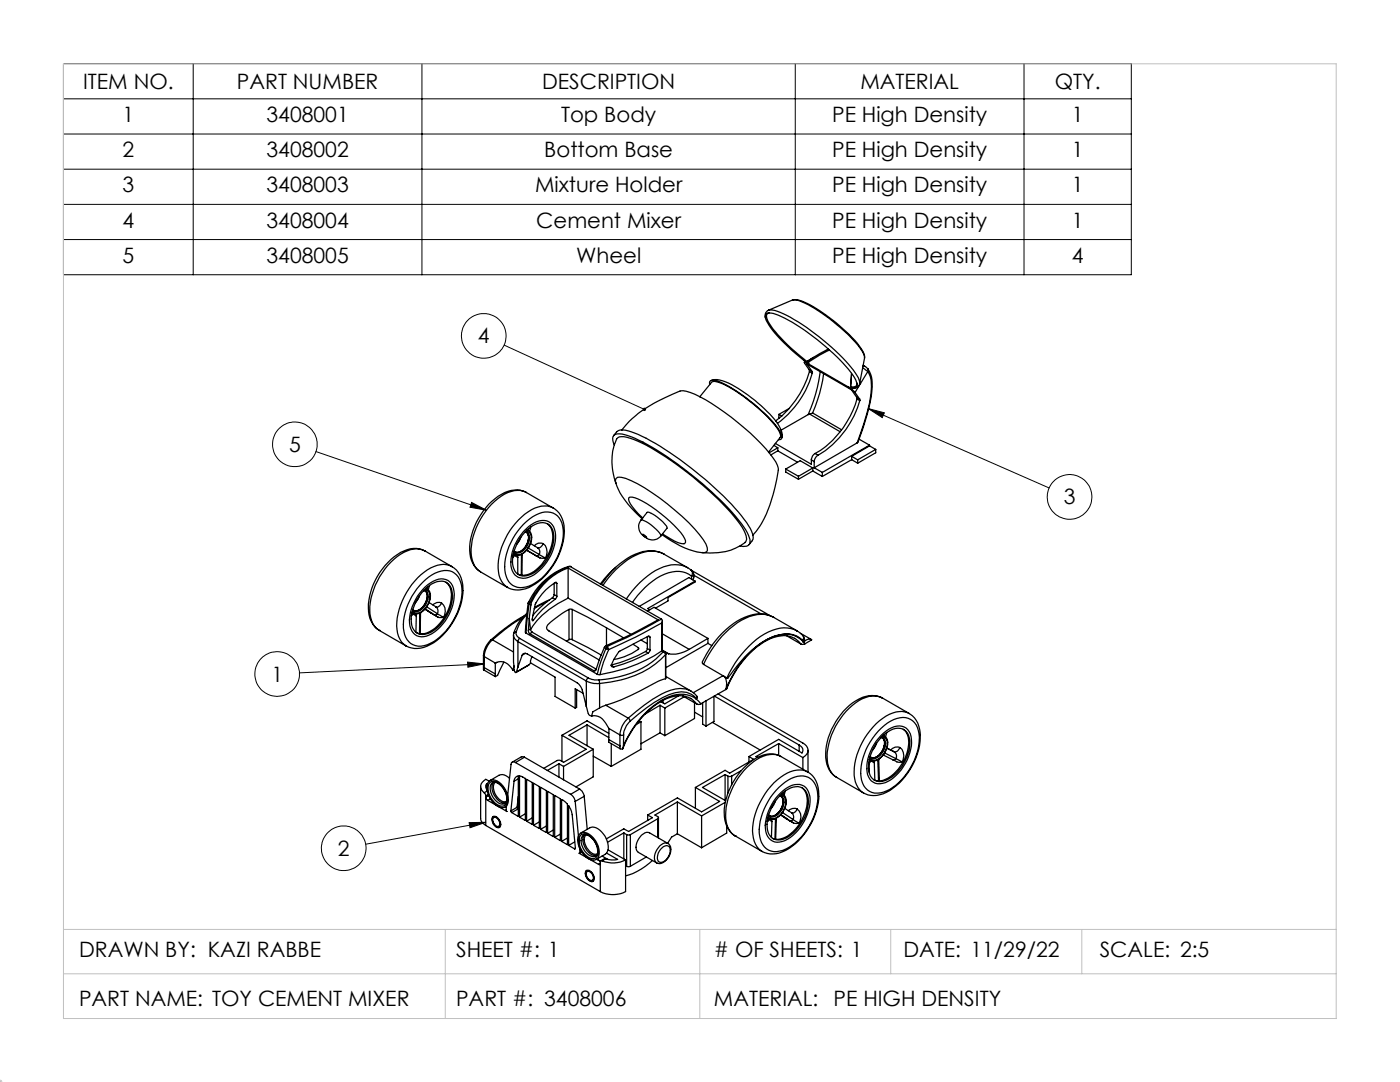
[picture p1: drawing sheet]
<svg xmlns="http://www.w3.org/2000/svg" width="279mm" height="216mm" viewBox="0 0 279 216" stroke-linecap="round" stroke-linejoin="round" font-family="sans-serif">
<g fill="none" stroke="#000" stroke-width=".25">
<path d="M158.2 59.9a4.9 4.9 0 0 1 3.4 .9 33.9 33.9 0 0 1 10.2 8.6l.7 1.3v.7M158.2 59.9a6.2 6.2 0 0 1 3.7 1.3 34.1 34.1 0 0 1 10.3 9.1l.3 1.1M158.2 59.9l-4.8 2M135.7 78a30.1 30.1 0 0 0-10.1 6.1l-1.5 1.7M135.7 78.1a2.56 2.56 0 0 1 2.1 .2 44.9 44.9 0 0 1 13.1 9.2l2.7 3a5.6 5.6 0 0 1 1.7 3.3 26.7 26.7 0 0 1-4.4 12.2l-.7 .8M139.7 79.2l2.4-3a5 5 0 0 1 3.5 1.1 32.2 32.2 0 0 1 9.9 8.8l.3 .7-.1 .5-2.3 2.9M141.6 76.7a.6 .6 0 0 1 .1-.7 .6 .6 0 0 1 .7-.1 18.5 18.5 0 0 1 7.4 4.2 21.1 21.1 0 0 1 6.3 6.8 .6 .6 0 0 1-.1 .7 .6 .6 0 0 1-.6 .1M142 75.9a5 5 0 0 1 4 .9 29.9 29.9 0 0 1 9.4 8.1l.6 1.4 .1 1M153.3 62.5a.77 .77 0 0 0-.2 1.2 25 25 0 0 0 7.1 7.8l.8 .6M153.4 61.9h.1M153.4 61.9l-.2 .1a1.18 1.18 0 0 0-.4 1.4M153.4 61.9h.1a8.7 8.7 0 0 1 5 1.9 41.9 41.9 0 0 1 12.5 11.1l.4 .9 .2 .8"/>
<path d="M153.5 62.4l-.2 .1M160.6 72.1l-.1 .2M160.8 72.2h-.1a42.7 42.7 0 0 1-7.2-7.3l-.6-.9a.88 .88 0 0 1-.2-1 .88 .88 0 0 1 .8-.6 15.8 15.8 0 0 1 6.2 2.9 40.5 40.5 0 0 1 10.8 10.1l.4 .8a.79 .79 0 0 1 0 1 .79 .79 0 0 1-.9 .2M160.8 72.2v.1M160.8 72.3h.1M160.9 72.3l.2 .2M161 72.1l-.2 .1M161.1 72.5h.1M161.1 72.5l.2 .1M161.1 72.5l8.3 4.8M161.3 72.6l-.2-.1a.41 .41 0 0 0-.6-.1l1 1.4M161.4 72.2l.1 .6"/>
<path d="M161.4 72.2l-.5 .1M161.5 73.8v.4M161.5 73.8l.6 .4M161.5 74.2a19 19 0 0 1-6.7 9.8M161.5 74.2l.6 .3M162.1 74.5a18.8 18.8 0 0 1-6.9 10M162.1 74.2v.3M162.1 74.2l-1.1-1.6 8.9 5.2 1.1 1.5M162.3 71.3l-1.5 1M162.3 71.3l-1.3 .8M163.7 74.2l-.9 4.4-1.5 4.1M164.4 74.6l-.8 3.9-1.4 3.9"/>
<path d="M165.3 69.7l-3 1.6M165.6 69.8l-2.1 1.1-2.1 1.3M169.3 77.3l.6 .3 .7 .7M169.3 77.3h.1M169.4 77.3h.1M169.4 77.3l.4 .1M169.7 77.4h.1M169.8 77.2v.2M169.8 77.4h.2M169.9 74.8l-.2 2.6M169.9 74.5v.3M169.9 74.8l-.1 2.4"/>
<path d="M170.6 78.3l1 1.3M171 76.4a.68 .68 0 0 1-.9 .8h-.3M171 79.3v.3M171 79.3l.6 .3M171 79.6a18.2 18.2 0 0 1-8.3 10.9M171 79.6l.6 .3M171.6 76.5a1.16 1.16 0 0 1-1.6 .9M171.6 76.6h.1M171.6 79.6v.3M171.6 79.9a18.7 18.7 0 0 1-8.3 10.9M172.2 73.4l1 .8M172.3 72.9l.2 .2"/>
<path d="M172.5 73.1l.7 .5M172.5 73.1h-.3M172.5 71.4l-.9 5.2M173.2 74.2a4.4 4.4 0 0 1 .7 3 39.6 39.6 0 0 1-2.8 11.2M173.2 74.2l-2.6 4.1M173.2 73.7a5.6 5.6 0 0 1 .8 4.4 40.2 40.2 0 0 1-2.9 10.3M173.2 73.6v.6M105.1 98.3a5.3 5.3 0 0 0-5.7 .7 13.4 13.4 0 0 0-5.6 11.6 4.7 4.7 0 0 0 2.1 3.5M105.1 98.3a4.7 4.7 0 0 0-5.1 .7 14 14 0 0 0-5.9 12 4 4 0 0 0 1.8 3.1M105.1 98.3l5.3 3.1M122.4 86.9a2.07 2.07 0 0 1 2.9-.9 41.8 41.8 0 0 1 12.4 7.2 50.8 50.8 0 0 1 12.1 12.3l.4 1a1.53 1.53 0 0 1-.1 1.4l-.6 .8M122.6 88.8l-.2-.5a1.15 1.15 0 0 1 0-1.3 1.15 1.15 0 0 1 1.3-.4 19.3 19.3 0 0 1 7.4 3.2 69 69 0 0 1 16.8 14.6 5.9 5.9 0 0 1 1.7 4 1.39 1.39 0 0 1-1.9 .5"/>
<path d="M122.9 96.4a11.8 11.8 0 0 1 .2-8.9 2.31 2.31 0 0 1 2.6-.1 45.6 45.6 0 0 1 12.7 7.8 46.4 46.4 0 0 1 10.1 10.7 2.64 2.64 0 0 1 .3 2.2l-.1 .1M122.9 96.4a17.6 17.6 0 0 0 5.2 7.1M122.9 96.4l-.1-.4a.83 .83 0 0 1 1.2-.8 30 30 0 0 1 10.7 6.6 26.9 26.9 0 0 1 6.2 6.8l.3 1.2a.78 .78 0 0 1-1 .4M154.4 88.9l.8 .5M154.7 88.5l7.2 4.1v-.8M155.2 89.4v.6M155.2 90l3.9 2.2M155.2 89.4l-1.7 .9M155.2 90l-1.4 .8M155.4 82.7l.1 .7M155.4 82.7l.6 .3M156.8 93.6l2.5 1.4"/>
<path d="M156.8 93.6v.6l2.5 1.4M157.5 81.5l-2.1 1.2M159.3 95v.6M161.3 82.7l-5.4 3.1M161.6 82.6l-.3 .1M161.6 82.6l6.1 3.5M161.9 91.8l.6 .3M162.2 82.4l-.6 .2M162.2 82.4l5.8 3.4M162.2 93.4l-2.5-1.5-2.9 1.7M162.2 93.4v.6M162.2 94l1.9 1.1"/>
<path d="M162.2 93.4l-2.9 1.6M162.2 94l-2.9 1.6M162.5 92.1v1.2M162.5 93.3l1.6 1M162.7 90.5a1.51 1.51 0 0 0-.8 1.3M162.7 90.5l.6 .3M163.3 90.8a1.66 1.66 0 0 0-.8 1.3M164.1 94.3v.8M170 91.1v.6M170 91.7l-5.9 3.4M170 91.1l1.2 .7M170 91.7l1.2 .7"/>
<path d="M171.1 88.4l-8.6 4.9M171.2 91.8v.6M171.4 87.6l2.1 1.2M173.5 88.8l-9.4 5.5M173.5 88.8v.2M173.5 89l-3.5 2.1M173.5 89l1.3 .7M174.8 89.7l-3.6 2.1M174.8 89.7v.6l-3.6 2.1M83.7 118.9l-.8 1.4M84.3 116.2a5.8 5.8 0 0 1 6-2.1 4.2 4.2 0 0 1 1.9 4.1 12.5 12.5 0 0 1-6.9 10.5 3.3 3.3 0 0 1-4.7-2.7 12 12 0 0 1 3.7-9.8zM84.6 117.9l.4 .1a1.54 1.54 0 0 1 .3 1.9 2.78 2.78 0 0 1-2.3 2.1l-.3-.1"/>
<path d="M84.6 117.8a4.5 4.5 0 0 1 4.1-1.8 2.89 2.89 0 0 1 1.6 3.3 9 9 0 0 1-4.9 7.1 2.32 2.32 0 0 1-3.3-2.3 8.9 8.9 0 0 1 2.5-6.3zM84.7 117.7a1.23 1.23 0 0 1 1.1 1.8 3.5 3.5 0 0 1-2.5 2.8 .85 .85 0 0 1-1-.6M84.8 117.2a4.5 4.5 0 0 1 4.2-1.6 3.1 3.1 0 0 1 1.6 3.6 9.3 9.3 0 0 1-5.5 7.7 2.53 2.53 0 0 1-3.4-2.5 9.7 9.7 0 0 1 3.1-7.2zM84.8 117.9l.4 .6M84.8 110a5 5 0 0 0-5.5 .6 13.3 13.3 0 0 0-5.7 11.5 4.6 4.6 0 0 0 2.1 3.7M84.8 110a4.2 4.2 0 0 0-4.2 .2 13.9 13.9 0 0 0-6.8 12.3 4.2 4.2 0 0 0 1.9 3.3M84.8 110l5.4 3.1M84.9 117.9l.3 .5M85 117.4l.2 .1M85.1 117.4l.1 .1M85.2 119.6l-.4 .8M85.2 119.6l-.4 .9"/>
<path d="M85.2 118.4h.1M85.2 119.6h.1M85.2 118.4v1.2M85.2 117.5h.1M85.3 117.6a2.34 2.34 0 0 1 .1 3.1 2.79 2.79 0 0 1-2.6 1.8l-.3-.2M85.3 117.1l-.1 .4M85.7 116.8l-.3 .9M89 116.2a3.6 3.6 0 0 1 1 3.7 8.9 8.9 0 0 1-4.8 6.4 2.8 2.8 0 0 1-2.1 0M90.2 113.1a5 5 0 0 0-5.5 1.1 14.5 14.5 0 0 0-5.5 10.7 4.5 4.5 0 0 0 1.8 4M90.2 113.1h.1M90.2 113.1a5.4 5.4 0 0 1 2.2 5.2 13.5 13.5 0 0 1-7.2 10.6 4.5 4.5 0 0 1-4.2 0M95.9 114.1l5.4 3.1"/>
<path d="M102.3 111.1l.5-.4-.4 .5M102.4 111.2l-.1 .1M102.4 110.5l.3 .2M102.6 110.6l-.2 .6M102.7 109.9l.3 .3M102.7 110.8l.6 .4M102.9 110.2l.1 .1M103.2 110.8l.1 .4M103.3 111.2v3.3M103.5 103.8a7.6 7.6 0 0 1 5.7-2.8 4.3 4.3 0 0 1 3.4 4.6 13.3 13.3 0 0 1-7 11.6 4.2 4.2 0 0 1-5.2-.8 7.1 7.1 0 0 1-.6-6.3 14.9 14.9 0 0 1 3.7-6.3zM103.9 107.2l-.8 1.4M104.1 110.6v.2"/>
<path d="M104.1 110.8l.1-.2v4.2M104.1 110.8l-.1 4M104.4 106.1a5.2 5.2 0 0 1 4.7-2.2 3.1 3.1 0 0 1 1.8 3.5 9.5 9.5 0 0 1-5.5 7.8 2.55 2.55 0 0 1-3.4-2.4 9.6 9.6 0 0 1 2.4-6.7zM104.5 104.6a6.9 6.9 0 0 1 4.9-2.4 3.3 3.3 0 0 1 3 3.5 12.4 12.4 0 0 1-6.8 11.2 3.3 3.3 0 0 1-4.7-2.5 12 12 0 0 1 3.6-9.8zM104.8 106.2a1.03 1.03 0 0 1 .9 1.5 3 3 0 0 1-2.4 2.6h-.3M104.9 106a1.19 1.19 0 0 1 1.1 1.8 3.3 3.3 0 0 1-2.7 2.9l-.5-.3-.2-.3M105.1 108.8a1.99 1.99 0 0 1-2.3 1.3M105.1 108.8h.1M105.1 108.7v.1M105.1 109.8l2.6 1.5M105.1 109.8l1.9 1.1M105.2 105.7l.3 .1"/>
<path d="M105.3 105.7a3.5 3.5 0 0 1 4.3-1 4.4 4.4 0 0 1 .5 4.9 8.2 8.2 0 0 1-4.9 5.3 2.31 2.31 0 0 1-2.9-2.3 9 9 0 0 1 3-6.9zM105.3 105.7l.2 .1M105.4 107.8l-.3 .9M105.4 106.8v1M105.4 107.8l-.3 1M105.4 107.8h.1M105.4 106.7v1.1M105.4 106.7l-.3-.5 .3 .6M105.4 106.7v.1M105.4 109.4l-.1 .1M105.4 109.4l2.2 1.2M105.5 105.8a2.38 2.38 0 0 1 .1 3.2 2.67 2.67 0 0 1-2.8 1.7l-.3-.1"/>
<path d="M105.5 105.5l-.1 .3M105.5 109.2l-.1 .2M105.9 108.4l1.4 .9M105.9 105.1l-.2 .9M107 110.9l.7 .4M107.3 109.3a.98 .98 0 0 1 .3 1.3M107.6 110.6l-.3 .3h-.3M107.6 110.6l1.2 .7M107.7 111.3h1.1M108.4 108.5a2.17 2.17 0 0 1 .4 2.8M108.4 108.5a1.02 1.02 0 0 1-1.1 .8M108.4 108.5a1.43 1.43 0 0 0-1.8 .4"/>
<path d="M109.2 104.5a3.5 3.5 0 0 1 1 3.6 9.1 9.1 0 0 1-4.7 6.5 2.75 2.75 0 0 1-2.1 0M109.7 119.7l-3 1.5M110.2 119.3a17 17 0 0 0-3.9 3.5M110.2 119.3l.6 .3M110.6 118.6l-.4 .7M110.6 118.6l.5 .4M110.6 116.4v2.2M110.8 116.2h.3v.2M110.8 116.2a11.1 11.1 0 0 0-4 4.4l-.6 2.9 .1 .4 .1-.1M110.8 119.6a15.5 15.5 0 0 0-4.4 4.2M110.8 116.2l.3 .2M111.1 119l-.3 .6"/>
<path d="M111.1 116.4v2.6M113.4 113.3a13 13 0 0 0-7.4 6.9M113.4 113.3l17.9 10.4-5.3 2.8-5 2.3M113.4 119.3a15.9 15.9 0 0 0-7.5 6.3M113.4 119.3l12.5 7.3M113.4 113.3v6M113.8 113a12.7 12.7 0 0 0-8.3 7.2M113.8 113a13.3 13.3 0 0 0-8 7.1M113.8 113h.1M113.8 113l18.2 10.5M122.9 113.2l-1.6 1.5-1.5 1.8M127.9 103.8a2.4 2.4 0 0 0 1.3 3.7 2.08 2.08 0 0 0 2.7-.5"/>
<path d="M127.9 103.8l1.3-1.6a4.4 4.4 0 0 1 2.7 1.6l1.1 1.2 .1 .3-1.2 1.7M127.9 103.8a5.1 5.1 0 0 1 3.1 1.9l.7 .8 .2 .5M128.2 106.6l.5 .3 .3 .3-.6-.3zM128.3 103.4l-1.5-1.6a3.7 3.7 0 0 1-1.3-2.5 1.97 1.97 0 0 1 1.9 .3 27.9 27.9 0 0 1 8.9 7.3 1.23 1.23 0 0 1 .4 1.5 1.24 1.24 0 0 1-1.4-.1l-3.1-1.8M132.1 106.7a15.8 15.8 0 0 0 9.6 3.6 10.6 10.6 0 0 0 7-2M132.6 110.6a6.7 6.7 0 0 0-6.6 .3 17.4 17.4 0 0 0-6 5.7M137.2 113.3l.7 .5M137.2 113.3a6.4 6.4 0 0 0-6.4 .5 18.6 18.6 0 0 0-5.8 5.7M137.2 113.3l-4.7-2.7a6.2 6.2 0 0 0-6.4 .6 18.1 18.1 0 0 0-5.8 5.6M137.9 113.8l.4 .3 .2 .7M137.9 113.8a.9 .9 0 0 1 .1 1.2M137.9 113.8l15.7 9"/>
<path d="M138 115a5.1 5.1 0 0 0-5.4-.4 15.2 15.2 0 0 0-6.4 5.6M138 115v.6M138.4 114.8l13.5 7.7M138.5 114.8l-.1 .6-.2 .3M138.5 114.8l-.5 .2M138.7 116v.1l-5.4 3.1v.7l-2.5 1.5M138.7 116l-1.2-.7-9.9 5.7M138.7 116l-9.4 5.4 .4 .3M75.7 125.8h.1M75.7 125.8l5.3 3.1M82.1 122.8v.1M82.1 122.9h.1"/>
<path d="M82.2 122.2l.3 .2M82.3 122.2l.1 .1M82.3 122.3l-.2 .4M82.4 121.6l.3 .3M82.4 122.5l.7 .4M82.5 122.4l-.4 .5M82.5 122.4l-.4 .3M82.7 121.9h.1M82.9 122.5l.2 .4M83.1 122.9l-.1 3.3M83.8 122.5l.1-.2v4.2M83.8 122.5l-.1 3.9"/>
<path d="M83.8 122.3v.2M84.8 120.5a2.03 2.03 0 0 1-2.3 1.3M84.8 120.5a1.91 1.91 0 0 1-2.3 1.3M84.8 120.5h.1M84.8 121.5l1.1 .8M84.8 120.4v.1M84.8 121.5l1.9 1.2M85.2 121.1l-.2 .2M85.2 121.1l2.1 1.3M85.3 121l-.1 .1M85.6 120.2l1.4 .9M85.9 122.3l.2 .1"/>
<path d="M85.9 122.3l.3 .1M85.9 122.3h.1M86 122.2l.2 .2M86.2 122.4l1.2 .7M86.7 122.7l.7 .4M87 121.1a1.02 1.02 0 0 1 .3 1.3M87.3 122.4l-.4 .3h-.2M87.3 122.4l1.2 .8M87.4 123.1l1.1 .1M88.1 120.3a2.09 2.09 0 0 1 .4 2.9M88.1 120.3a1.54 1.54 0 0 0-1.7 .4M88.1 120.3a1.08 1.08 0 0 1-1.1 .8"/>
<path d="M96.5 130.8v2.8l.1 .1M96.5 130.8l.2 .2M96.6 133.7l2.2 1.3M96.6 133.2v.5M96.6 133.2l2.2 1.3M96.7 131l2.2 1.3M96.7 131l-.1 2.2M98 127.6a4.5 4.5 0 0 0-1.5 3.2M98 127.6l.3 .1M98.3 127.7a4.9 4.9 0 0 0-1.6 3.3M98.3 127.7l4.2 2.4M98.8 132.3h.1"/>
<path d="M98.8 132.3v2.7M98.9 132.3a2.32 2.32 0 0 1 3.2 1l.3 .5M99.2 132.2l-.4 .1M100.6 132.1l-1.3 2.7-.5 .2M102.5 126.8l.1 6.1M102.5 126.8l.1 .5 .8 .7M102.5 126.4v.4M102.6 133.6l.2 .6 .2-.1M102.6 132.9l-.2 .9M102.6 132.9v.7M102.6 133.6l-.2 .2M103 126.1a1.24 1.24 0 0 0 .7 1.3"/>
<path d="M103 126.1l-.3 .1-.2 .2M103.4 133.1l-.4 1M103.4 128l13.6 7.9M103.4 128v5.1M103.7 127.4l-.3 .6M103.7 127.4l13.7 7.9M104.2 130.7a.67 .67 0 0 1 1-.2l10.3 6 .6 1 .9 3.5M104.2 130.7l-.8 2.4M104.3 123.2a34.4 34.4 0 0 0-6 4.5M104.6 122.9l-2.6 1.6-4 3.1M104.9 130.4l-.7 .3M105 126.3l14.2 8.2"/>
<path d="M105.1 122.7a7.2 7.2 0 0 0-2.1 3.4M105.2 122.4l-.4 .3a8.2 8.2 0 0 0-2.3 3.7M105.4 120.4l-.5 5-.1 .8 .2 .1M105.4 120.4l.2 .1M105.4 125.8l.1 .3 .2 .3M105.6 120.5l-.6 5.8M105.6 120.5h.1M105.6 120.5l.3 .2M105.6 132.6l-2.6 1.6M105.6 123.4l-.2 2.4M105.6 123.4l.3 2.1M105.6 132.6l-2.6 1.5"/>
<path d="M105.7 126.4l12.8 7.4M105.8 120.1l-.3 .1-.1 .2M105.8 120.1l-.2 .4M105.8 120.1l.2 .1M105.9 125.5l.3 .7M105.9 125.5l-.5 .3M105.9 132.3l-.3 .3M105.9 120.7l-.3 2.7M106 120.2l-.1 .5M106.2 131l-.3 1.3 4.9 2.8v3.9l4 2.3M106.2 126.2l-.5 .2M106.2 126.2l12.8 7.3"/>
<path d="M106.2 123.6l.2 .2M109.3 120l-2.7 1.5M113.6 121.6h.6M113.6 121.6l-2.2 1.3a7.9 7.9 0 0 0-2.3 2.1v.6l.4 .3 10.1 5.8M113.6 127.6h.6M113.6 127.6l-.6 .3M113.6 121.6v6M114.2 121.6l6.8 3.7M114.2 127.6l5.8 3.1M114.2 121.6v6M115.1 137.6v3.5l-.3 .2M116.3 138.3l-1.5-.9v3.9"/>
<path d="M117 135.9a4.7 4.7 0 0 0 2.7 .5M117 135.9v5.1M117.4 135.3a4.2 4.2 0 0 0 2.2 .4M117.4 135.3l-.4 .6M119 133.6l-.1 .2h-.4M119 133.6l-.5 .2M119.2 134.5l.5 .1M119.6 135.7l.1 .7M119.7 136.4v4.9M120.6 129.2l-1.6 4.4M120.6 129.2l.4 .2M121 129.4a23.8 23.8 0 0 0-1.8 5.1"/>
<path d="M121 129.4h.1M121 129.4l.5 .2M121 128.8l-.4 .4M121 128.8l.2 .2M121 125.3l3.4 2M121 125.3v3.5M121.2 129l.3 .6M121.2 129l-.2 .4M121.5 129.6a21.3 21.3 0 0 0-1.8 5M122 132.8l.5 .3M126.3 128.6l1.1 .6M127.4 129.2v.3a11.2 11.2 0 0 1-4.9 2.1"/>
<path d="M127.4 129.2v.4M127.9 127.7l1.3 .7M128.8 130a29.6 29.6 0 0 1-6.8 2.7M128.8 130l.6 .3M129.2 129.4l-.4 .6M129.2 129.4l.5 .3M129.2 127v2.4M129.2 122l1.3-.8 10.8 6.2M129.4 127l.2-.1 .1 .3M129.4 127l-4.3 2.2a4 4 0 0 0-2.8 2.8l-.3 .9 .2 .2h.3M129.4 130.3a30.5 30.5 0 0 1-6.9 2.8M129.4 127l.3 .2"/>
<path d="M129.7 129.7l-.3 .6M129.7 127.2v2.5M132 123.5l-7 3.7-3.8 1.8M132 123.5l.2 .5-.2 .3M132 129.9a30.3 30.3 0 0 1-12.3 4.7M132 124.3l-5.2 2.8-5.3 2.5M132 124.3v5.6M132 129.9l.4 .2M132.2 129.8l-.2 .1M132.2 123.9v5.9M132.2 129.8l.4 .3M132.2 129.7l1.3 .8"/>
<path d="M132.2 126.5l5.3 3.1M132.3 139.7v.6M132.4 130.1a18.4 18.4 0 0 1-12.8 5.6M132.4 130.1l.4 .3v.2M132.4 130.1h.2M132.6 130.1l.3 .4M132.8 130.6a18.1 18.1 0 0 1-11 5.5l-2.1 .3M132.8 135.4a11.8 11.8 0 0 0-3.5 1.7l-1.6 .8a35 35 0 0 1-6.8 2.8M132.8 130.6v4.8M132.8 130.3l.7 .2M132.9 130.5l-.1 4.9M132.9 130.5l-.1 .1"/>
<path d="M132.9 135l5 2.9M135.5 138.8l-2.8 1.6-.9-.4M136.2 138.9l2.9 1.6M136.6 139l-3.9 2.3M137.5 129.6a6 6 0 0 1-4 .9M137.8 139.3l.1 .1M137.8 137.9l1.3 1-.1 .5M137.8 139.4a5.9 5.9 0 0 0-6.1 .7 20 20 0 0 0-7.5 9.3M137.9 137.9a6.5 6.5 0 0 0-6 .6 36.3 36.3 0 0 0-6.5 4.8M137.9 139.4l1.2 1.1M138.9 139.4a5.8 5.8 0 0 0-6.3 0 18.9 18.9 0 0 0-8.2 9.4M138.9 139.4l1 1.1h-.8"/>
<path d="M139 139.4a3.8 3.8 0 0 0-4.2-1.2 23.6 23.6 0 0 0-9 5.7M139 139.4h-.1M139.1 139v.3l-.1 .1M140.4 132.6l3.9 2.2M140.9 139.8v5.1M141.3 127.4l-3.8 2.2M141.3 127.4v1M141.3 128.4l-8.4 4.8M141.3 128.4l.8 .4M142.5 139v5l-1.6 .9M142.6 138.9l16.9 9.8M143.3 138.5l16.9 9.8a1.53 1.53 0 0 1 1.1 1.4 1.53 1.53 0 0 1-1.1 1.5"/>
<path d="M144.3 134.8l.8 .5M144.3 134.8l-5.9 3.4M144.3 134.8a2.36 2.36 0 0 1 .6 2.8M144.9 137.6l-5.1 2.8M144.9 137.6h.1M154.4 123.2a6.6 6.6 0 0 0-6.5 .3 18.1 18.1 0 0 0-7.7 8.8l.2 .3M154.4 123.2a6.4 6.4 0 0 0-6.4 .6 19.4 19.4 0 0 0-7.6 8.8M154.4 123.2l4.6 2.7M155.6 126.7a15.2 15.2 0 0 0-8.3 5.9l-2.1 2.8-.1-.1M155.6 126.7a14.7 14.7 0 0 0-8.6 6.8l-1.2 2-.9 2.1M155.6 126.7a4.6 4.6 0 0 1 4.6 1.1M155.6 126.7a4.6 4.6 0 0 1 4.7 1.3"/>
<path d="M157 126.9l2.8 1.6M159 125.9l1.2 .9M159 125.9a6 6 0 0 0-5.6 .2 19.4 19.4 0 0 0-8.3 9.2M159.7 126.4l2.2 1.2M159.8 128.5a4.4 4.4 0 0 0-5.3-1.3 16.5 16.5 0 0 0-8.5 8.2l-1.1 2.2M160.2 126.8l.3 .8M160.2 127.8l.1 .2M160.2 126.8l.2 .3-.2 .7M160.3 128v.1M160.3 128.1h.1M160.4 128.1l.2 .4M160.4 128.1a1.29 1.29 0 0 1 1.6-.4l-1.4 .8"/>
<path d="M160.5 127.7l-.1 .4M160.5 127.6l-.2 .4M160.5 127.7l-.2 .4M160.5 127.6v.1M160.6 128.5h-.8M176.1 139.3a5.4 5.4 0 0 0-5.9 .9 13.2 13.2 0 0 0-5.3 11.7 4.4 4.4 0 0 0 2.1 3.2M176.1 139.3a4.9 4.9 0 0 0-5.3 .9 14 14 0 0 0-5.7 11.4 4.2 4.2 0 0 0 1.9 3.5M176.1 139.3l5.4 3.1M95.9 157v6.3a1.6 1.6 0 0 0 1 1.4M96.6 158.2l.3 .6M96.9 158.8v5.9M97.1 156.4l-.2 .7 .3 .4"/>
<path d="M97.1 156.4l.1 .1M97.1 156.4v1.1M97.2 157.8l-.6 .4M97.4 158.5l-.5 .3M97.5 158.7l-.6 .4 .1 .4 .3 .2M97.6 155.9a1.67 1.67 0 0 1 2.4 .5 4.5 4.5 0 0 1 1.3 4 1.45 1.45 0 0 1-2.5 .1 4.1 4.1 0 0 1-1.4-4.3zM97.6 155.9l-.7-.4a1.49 1.49 0 0 0-1 1.2 1.49 1.49 0 0 0 .7 1.5M97.8 156.1a1.72 1.72 0 0 1 2.3 .7 3.4 3.4 0 0 1 .8 3.7 1.32 1.32 0 0 1-1.9-.1 3.7 3.7 0 0 1-1.4-4zM97.9 159.4l-.6 .3M98.3 156.2a2.03 2.03 0 0 0-.1 2.6 2.26 2.26 0 0 0 2.5 1.6v-.1M98.3 156.2a1.62 1.62 0 0 1 1.9 .9 3.3 3.3 0 0 1 .8 3l-.2 .2M98.5 156a2.91 2.91 0 0 0 .9 3.7 1.69 1.69 0 0 0 1.5 .5"/>
<path d="M98.8 156.1a2.49 2.49 0 0 0 .8 3.3 1.34 1.34 0 0 0 1.5 .5M101.7 155.3l-.3-.3a1.58 1.58 0 0 0-1.8-.3l-1.8 1.1M102.6 155.9a1.06 1.06 0 0 1 .8-1.1v8.1l-1.3-.8M102.6 155.9l-.6 5.9M102.9 152.2a.51 .51 0 0 0-.6-.2 .51 .51 0 0 0-.3 .5l-1 9.1 .2 .3-3.9-2.2M102.9 152.2l11 6.3M103.4 158.9l-.2 2.2M103.4 155.4l-.8 .5M103.7 154.8l1.1 .5v8.4l-1.1-.6zM104.7 151.1l-.7-.1-1.8 1.1M104.7 151.1l-1.8 1.1M104.7 151.1l11 6.3"/>
<path d="M105.1 155.5l1.1 .6v8.4l-1.1-.6zM106.5 156.3l1.1 .7v8.3l-1.1-.6zM107.9 157.1l1.1 .7v8.3l-1.1-.6zM109.3 157.9l1.1 .7v8.3l-1.1-.6zM110.7 158.7l1.1 .7v8.3l-1.1-.6zM111.5 152.4l1 .5M111.5 152.4l-2.3 1.3M111.5 152.4v2.6M112.1 159.5l1.1 .9v8.2l-1.1-.7zM112.1 146.7l4.9 2.8-4.5 2.6-.7-.4h-.5l-2.8 1.6M112.1 146.7v5.2M112.5 152.9v2.7"/>
<path d="M113.9 158.5a2.1 2.1 0 0 1 .9 1.4M114.8 159.9l.9 10.2M115.7 157.4a2.29 2.29 0 0 1 .9 1.5M115.7 157.4l-1.8 1.1M116.6 158.9l-1.8 1M116.6 158.9l.6 6.6M117 141l.5 1.6 .3 .2h.3M117.2 144.6l-3.6 2.1 4.8 2.8M117.2 144.6l4.3 2.6M117.2 144.6v4.2M118.4 149.5l-5.9 3.4M118.4 149.5v5.5l-3.5 2"/>
<path d="M118.4 150.9l3.6 2M119.7 141.3l-1.4 .7-.2 .9a2.49 2.49 0 0 1 2.8 1.4l.6 1M120.9 140.7l-1.2 .6M120.9 140.7l4.5 2.6M121.5 146.3l-4.3-2.5-5.1 2.9M121.5 145.3l2.2 1.3M121.5 145.3v2.3M121.5 147.6l2.2 1.2M121.5 147.6v.5l2.3 1.3M122 148.4v4.5M123.7 146.6l.4 .2 .4-.2M123.7 148.8l.1 .6"/>
<path d="M123.7 146.6v2.2M123.8 149.4h.4M124.4 148.8l-.2 .6M124.5 146.6l-.1 2.2M125.4 143.3l.4 .6M125.4 143.3a4.7 4.7 0 0 0-1.7 3.3M125.8 143.9a4.2 4.2 0 0 0-1.3 2.7M127.6 143.8l.3 .2M127.9 144l-.9 .6M127.9 144v5.5l-5.9 3.4M131.7 140.7l1 .6M131.7 140.7l-2.9 1.8"/>
<path d="M131.7 146.2l-3.8 2.2M131.7 146.2l1 .6M131.7 140.7v5.5M132.7 141.3v5.5M138.6 140.2v3.2l-5.9 3.4M138.6 142.1l1.6 1M138.8 157.1l4.8 2.8-3.6 2.1-4.8-2.8-5.9 3.4M138.8 157.1v4.2M140.2 140.2v4.3l.7 .4M142.2 144.1l9.5 5.5M144.7 154.6l.6 .3M144.7 154.6l-4.5 2.5 4.6 2.7"/>
<path d="M144.7 154.6v5.1M145.3 154.9l.3 .1 .4-.1M145.3 154.9v3.4M146 154.9v1.7M147.9 153.8l-1.9 1.1M149.5 151l.9 .5-4.8 2.8-.9-.6-5.9 3.4M149.5 151v1M154.7 159.9l-.8 1.4M155.4 158.6a4.8 4.8 0 0 1 4.6-1.9 3.2 3.2 0 0 1 1.6 3.5 9.3 9.3 0 0 1-5.5 7.7 2.52 2.52 0 0 1-3.3-2.6 9.6 9.6 0 0 1 2.6-6.7zM155.4 148.4l4.8 2.8M155.4 148.4l-4.5 2.6 .3 .1M155.4 148.4v2.3"/>
<path d="M155.4 157.1a6.1 6.1 0 0 1 5.4-2.2 3.6 3.6 0 0 1 2.4 3.6 12.4 12.4 0 0 1-7 11.2 3.2 3.2 0 0 1-4.6-2.8 12.1 12.1 0 0 1 3.8-9.8zM155.6 158.9a1.04 1.04 0 0 1 .8 1.6 3.1 3.1 0 0 1-2.4 2.5l-.3-.1-.2-.3M155.7 158.7a4.2 4.2 0 0 1 4-1.6 2.94 2.94 0 0 1 1.6 3.3 9 9 0 0 1-4.9 7 2.32 2.32 0 0 1-3.3-2.3 9 9 0 0 1 2.6-6.4zM155.7 158.7h.1a1.25 1.25 0 0 1 1 1.8 3.2 3.2 0 0 1-2.8 2.8l-.6-.6M155.8 158.9h.1M155.9 151a5.5 5.5 0 0 0-6.1 1 13.4 13.4 0 0 0-5.2 11 4.7 4.7 0 0 0 2.2 3.8M155.9 151a5.1 5.1 0 0 0-5.5 1 14.2 14.2 0 0 0-5.5 11.4 4.2 4.2 0 0 0 1.8 3.4M155.9 151l5.3 3.1M155.9 158.9l.3 .6M156 158.4l.3 .1M156.1 158.4h.1M156.1 158.4l.2 .1"/>
<path d="M156.2 159.5v1M156.2 159.5v1.1M156.2 159.5h.1M156.3 158.5a2.22 2.22 0 0 1 .3 2.8 3 3 0 0 1-2.8 2.2l-.3-.1M156.4 158.1l-.2 .4M156.7 157.8l-.2 .9M159.5 148.7a1.05 1.05 0 0 1 .6 1.5l-4.7-2.7-5.9 3.5M159.5 148.7v1.2M160 157.2a4.4 4.4 0 0 1 .6 5.1 8.2 8.2 0 0 1-4.4 5 2.49 2.49 0 0 1-2 0M160.2 151.2v2.3M161.2 154.1a5 5 0 0 1 2.2 4.8 13.5 13.5 0 0 1-7.2 11.1 4.5 4.5 0 0 1-4.1-.1M161.2 154.1a5 5 0 0 0-5.4 1 14.2 14.2 0 0 0-5.6 11.4 4.3 4.3 0 0 0 1.9 3.4"/>
<path d="M161.3 149.7v4.3M167 155.1l5.3 3.1M173.4 152.2h.1M173.4 152.4l.1 1.9M173.5 152.2l.4-.4-.4 .4M173.5 152.2h.1M173.5 152.2l-.1 .1M173.5 151.5l.2 .2M173.5 151.6l.2 .1M173.5 152.2l-.1 .4M173.7 151.7l-.2 .5M173.7 150.9l.3 .4"/>
<path d="M173.8 151.8l.7 .4M174 151.3h.1M174.3 151.8l.2 .4M174.5 152.2l.1 3.5M174.9 148.3l-.7 1.3M175.2 151.8l.2-.2 .1 4.2M175.2 151.8l.1 4M175.2 151.6v.2M175.3 145.9a7 7 0 0 1 5.4-2.7 3.4 3.4 0 0 1 2.7 3.2 12.5 12.5 0 0 1-6.5 11.4 3.3 3.3 0 0 1-5.1-2.8 12.4 12.4 0 0 1 3.5-9.1zM175.8 147.2l.4 .1M175.8 146.8a4.9 4.9 0 0 1 4.2-1.9 2.9 2.9 0 0 1 1.9 3.3 9.7 9.7 0 0 1-5.2 8 2.61 2.61 0 0 1-3.7-2.8 9.7 9.7 0 0 1 2.8-6.6zM175.9 147.1a1.14 1.14 0 0 1 1.2 1.6 3.3 3.3 0 0 1-2.8 3l-.5-.3-.2-.3"/>
<path d="M176.1 147.2l.4 .5M176.1 146.9a3.9 3.9 0 0 1 4-1.4 3.1 3.1 0 0 1 1.4 3.5 8.9 8.9 0 0 1-4.5 6.6 2.32 2.32 0 0 1-3.6-1.9 8.6 8.6 0 0 1 2.7-6.8zM176.1 149.7a2.13 2.13 0 0 1-2.3 1.5M176.1 149.7l-.5 .7a1.62 1.62 0 0 1-1.8 .7M176.1 149.7h.1M176.2 149.6l-.1 .1M176.2 147.3h.1M176.2 147.3l.3 .4M176.2 146.8a1.85 1.85 0 0 1 .7 2.7 2.9 2.9 0 0 1-3 2.3l-.2-.1M176.2 147.3a1.97 1.97 0 0 1 0 2.7 1.99 1.99 0 0 1-2.2 1.3M176.2 150.6l2 1h.3l.3-.2M176.3 146.7l.2 .2"/>
<path d="M176.4 146.6v.2M176.5 147.7v1.1M176.5 147.7h.1M176.5 148.8l-.3 .8M176.5 148.8l-.4 .9M176.5 148.8h.1M176.6 150.2l-.2 .2M176.6 150.2l2.2 1.2M176.6 150.1v.1M177 146.2l-.3 .8M177 149.3l1.5 .7zM178.2 151.6l1 .5 .9-.1"/>
<path d="M178.5 150a1.04 1.04 0 0 1 .3 1.4M178.8 151.4l1.3 .6M179.6 149.2a2.25 2.25 0 0 1 .5 2.8M179.6 149.2a1.01 1.01 0 0 1-1.1 .8M179.6 149.2a1.58 1.58 0 0 0-1.8 .4M180.3 145.5a3.7 3.7 0 0 1 .9 4 8.5 8.5 0 0 1-5 6.2 2.55 2.55 0 0 1-1.8-.1M181.5 142.4a5 5 0 0 1 2.2 4.8 13.4 13.4 0 0 1-7.5 11.2 4.6 4.6 0 0 1-3.9-.2M181.5 142.4a4.9 4.9 0 0 0-5.3 .9 13.8 13.8 0 0 0-5.6 12.1 3.9 3.9 0 0 0 1.7 2.8M96.9 164.7l22.9 13.2M98.3 163a.88 .88 0 0 1 1.3 .6l.3 .6a.67 .67 0 0 1-.3 1 .67 .67 0 0 1-.9-.5l-.5-.9zM98.5 162.9a1.47 1.47 0 0 0 1.2 2.2M98.5 163.2a1.11 1.11 0 0 1 1.2 1.5 .61 .61 0 0 1-.6 .2 .61 .61 0 0 1-.5-.5l-.2-.5z"/>
<path d="M98.5 163.1a1.1 1.1 0 0 1 1.1 .6 1.1 1.1 0 0 1 0 1.2M100.7 160.3h.1M100.9 161h.2M101 160.9l.1 .1M101.1 160.9l-.3 .1M102 161.8l.1 .3M103.2 161.1l.2 .3M103.2 161.1l-1.2 .7M103.4 161.4h.1M103.4 161.4l-1.3 .7M104.8 162.4l-1.1 .7M106.2 163.2l-1.1 .7"/>
<path d="M107.6 164l-1.1 .7M109 164.8l-1.1 .7M110.4 165.6l-1.1 .7M111.8 166.4l-1.1 .7M113.2 167.2l-1.1 .7M113.5 168.7v-7.9l.4 .6 .3 1.2 .6 6.6-.1 .2M113.5 168.7l1.2 .7M114.7 168l-1.2 .7M114.8 169.3l-.1 .1M115.7 170.1v.2h-.1l3.9 2.2M115.8 166.3a2.25 2.25 0 0 1 2.8 1.2 3.5 3.5 0 0 1 .6 3.8 1.95 1.95 0 0 1-2.7-.8 3.7 3.7 0 0 1-.9-4zM115.8 166.7a1.49 1.49 0 0 1 2.3 .4 3.6 3.6 0 0 1 1.1 3.8 1.17 1.17 0 0 1-1.8 .1 3.6 3.6 0 0 1-1.6-4.3z"/>
<path d="M115.9 166.2l1.8-1a2.3 2.3 0 0 1 2.7 1.2 3.5 3.5 0 0 1 .6 3.9l-2 1.2M116.1 169.9l-.4 .2M116.1 170l-.4 .3M116.3 166.8a1.04 1.04 0 0 1 1.6 .2 3.5 3.5 0 0 1 1.3 3.5l-.2 .2a1.63 1.63 0 0 1-2.2-.8 2.69 2.69 0 0 1-.5-3.1zM116.7 166.5a2.72 2.72 0 0 0 .7 3.5 1.76 1.76 0 0 0 1.7 .7M116.9 173.8a1.34 1.34 0 0 1 1.7 1.5 .57 .57 0 0 1-.3 .6 .57 .57 0 0 1-.7-.2l-.5-.5-.3-.6zM117 166.5a2.02 2.02 0 0 0 .1 2.7l.6 .7a1.47 1.47 0 0 0 1.5 .5M117.1 173.7a1.47 1.47 0 0 0 1.3 2.2M117.1 174a.97 .97 0 0 1 1.3 .9 .51 .51 0 0 1-.5 .8 1.29 1.29 0 0 1-.8-1.7zM117.2 173.9a1.1 1.1 0 0 1 1.1 .5 1.1 1.1 0 0 1-.1 1.2M119.1 171.4l.7 .5M119.1 171.4l.7 .4"/>
<path d="M119.5 172.5l.3-.2a.21 .21 0 0 1-.1 .2 .21 .21 0 0 1-.2 0zM120.2 170.8l1.1 .7M120.2 171.8l-.4 .1v6M120.6 171.3l-.7 .5M120.6 171.3h.3M120.9 171.3l-.7 .5M121 170.2l2.3 1.3a3.9 3.9 0 0 1-2.4-.2M121.4 169.6l3.4 2M124.5 166.2l.6 .3M124.5 166.2l-3.3 1.9M124.5 166.2v5.2M124.8 171.6v6.3a5.5 5.5 0 0 1-5 0"/>
<path d="M124.8 171.6a5.5 5.5 0 0 1-4.6 .2M124.8 172.7l.3 .2M125.1 166.5h.7M125.1 172.9l.3 .1 .4-.1M125.1 166.5v6.4M125.8 166.5v6.4M129 171l-3.2 1.9M129.3 162.6l.9 .6-4.8 2.7-.9-.5-3.5 2M129.3 162.6v1.1M130.2 171.7l-2.2 1.7a9.4 9.4 0 0 1-3.2 1.4M131.3 163.4l-5.5 3.1M131.3 163.4v3.7"/>
<path d="M131.4 163.2v4M132.1 169.2a.92 .92 0 0 1 1.2-.4 .92 .92 0 0 1 .4 1.2 2.4 2.4 0 0 1-1.9 2.1 1.02 1.02 0 0 1-.5-1.5l.3-.8zM133.3 168.3a2.21 2.21 0 0 1-.3 3.3l-.7 .5a1.14 1.14 0 0 1-1.2 .1M133.3 168.3l-3.7-2.1a1.79 1.79 0 0 0-2.1 1.2 2.01 2.01 0 0 0-.1 2.7l3.7 2.1M133.3 168.3a1.79 1.79 0 0 0-2.2 1.2 2.01 2.01 0 0 0 0 2.7M135.2 160l-4.5 2.6 .7 .5-.1 .3M135.2 166.4l-1.2 .6-.8 1.2M135.2 160l4.8 2.8M135.2 160v6.4M135.2 166.4l4.8 2.8M140 162.8v6.4M144.7 160.1l-4.7 2.7"/>
<path d="M145 164.9v1.3l-5 3M146.7 166.8h.1M146.7 166.8l5.4 3.1M153.1 163.9h.1M153.2 163.2l.3 .2M153.3 163.3l.2 .1M153.3 163.3l-.1 .3M153.4 163.5l.7 .4M153.5 163.4l-.4 .5M153.6 163.4l-.4 .3M153.9 163.5l.2 .4M154.1 163.9l-.1 3.2"/>
<path d="M154.8 163.5l.1-.2-.1 4.2M154.8 163.5l-.1 3.9M154.8 163.3v.2M155.8 161.5a1.97 1.97 0 0 1-2.3 1.3M155.8 161.5a2.06 2.06 0 0 1-2.2 1.3M155.8 161.5h.1M155.8 162.5l1.8 1.3M155.9 161.5h-.1M156.2 162.1l-.2 .2M156.2 162.1l2.1 1.4M156.2 160.5l-.3 1M156.2 160.6l-.4 .9"/>
<path d="M156.2 160.5v.1M156.2 162v.1M156.6 161.3l1.4 .9M156.9 163.3l.2 .1M156.9 163.3l-1.1-.7 1.1 .7M156.9 163.3h.1M156.9 163.3l.2 .2M157.1 163.5l1.3 .7M157.6 163.8l.8 .4M158 162.2a1 1 0 0 1 .3 1.3M158.3 163.5l-.3 .3h-.4M158.3 163.5l1.2 .8"/>
<path d="M158.4 164.2l1.1 .1M159.1 161.4a2.02 2.02 0 0 1 .4 2.9M159.1 161.4a1.54 1.54 0 0 0-1.8 .4M159.1 161.4a1.07 1.07 0 0 1-1.1 .8"/>
</g>
<g fill="none" stroke="#000" stroke-width=".2">
<path d="M12.7 12.7h213.1v42.1h-213.1zM12.7 19.7h213.1M38.6 12.7v42.1M84.2 12.7v42.1M158.7 12.7v42.1M204.4 12.7v42.1M12.7 26.7h213.1M12.7 33.8h213.1M12.7 40.8h213.1M12.7 47.8h213.1M100.6 68.9l28 12.8M63 90.1l34.1 11.7"/>
<path d="M173.3 81.5l36.1 15.9M173.3 81.5l3.2 .9-.4 .9zM94.1 100.3l3 1.5-3.3-.6zM93.3 132.1l3.3 .4-3.2 .6zM96.6 132.5l-36.8 1.8M93.6 164.1h3.3l-3.1 1.1zM96.9 164.1l-23.9 4.4"/>
<circle cx="96.6" cy="67" r="4.4"/>
<circle cx="58.8" cy="88.7" r="4.5"/>
<circle cx="213.5" cy="99.1" r="4.5"/>
<circle cx="55.3" cy="134.5" r="4.5"/>
<circle cx="68.6" cy="169.3" r="4.5"/>
</g>
<path d="M12.7 12.7h254v190.5h-254zM12.7 185.5h254M12.7 194.3h254M88.9 185.5v17.7M139.7 185.5v17.7M177.8 185.5v8.8M215.9 185.5v8.8M-.1 215.9h.6M0 215.8l.1 .1M0 215.4v.5M.4 215.5l-.4 .4" fill="none" stroke="#c0c0c0" stroke-width=".2"/>
<path d="M173.3 81.5l3.2 .9-.4 .9zM128.4 81.5a.33 .33 0 0 0 0 .5 .33 .33 0 0 0 .5-.2l-.3-.1 .3 .1a.33 .33 0 0 0-.1-.4 .33 .33 0 0 0-.4 .1zM93.6 164.1h3.3l-3.1 1.1zM93.3 132.1l3.3 .4-3.2 .6zM94.1 100.3l3 1.5-3.3-.6z" fill="#000"/>
<g font-size="4.2">
<text x="16.6" y="17.7">ITEM NO.</text>
<text x="47.3" y="17.7">PART NUMBER</text>
<text x="108.2" y="17.7">DESCRIPTION</text>
<text x="171.7" y="17.7">MATERIAL</text>
<text x="210.5" y="17.7">QTY.</text>
<text x="24.5" y="24.3">1</text>
<text x="53.2" y="24.3">3408001</text>
<text x="112" y="24.3">Top Body</text>
<text x="166.1" y="24.3">PE High Density</text>
<text x="213.9" y="24.3">1</text>
<text x="24.5" y="31.4">2</text>
<text x="53.2" y="31.4">3408002</text>
<text x="108.6" y="31.4">Bottom Base</text>
<text x="166.1" y="31.4">PE High Density</text>
<text x="213.9" y="31.4">1</text>
<text x="24.5" y="38.4">3</text>
<text x="53.2" y="38.4">3408003</text>
<text x="106.8" y="38.4">Mixture Holder</text>
<text x="166.1" y="38.4">PE High Density</text>
<text x="213.9" y="38.4">1</text>
<text x="24.5" y="45.4">4</text>
<text x="53.2" y="45.4">3408004</text>
<text x="107" y="45.4">Cement Mixer</text>
<text x="166.1" y="45.4">PE High Density</text>
<text x="213.9" y="45.4">1</text>
<text x="24.5" y="52.4">5</text>
<text x="53.2" y="52.4">3408005</text>
<text x="115" y="52.4">Wheel</text>
<text x="166.1" y="52.4">PE High Density</text>
<text x="213.9" y="52.4">4</text>
<text x="95.4" y="68.5">4</text>
<text x="57.7" y="90.2">5</text>
<text x="212.3" y="100.7">3</text>
<text x="54.2" y="136">1</text>
<text x="67.4" y="170.8">2</text>
<text x="15.8" y="191">DRAWN BY: KAZI RABBE</text>
<text x="91" y="191">SHEET #: 1</text>
<text x="142.5" y="191"># OF SHEETS: 1</text>
<text x="180.3" y="191">DATE: 11/29/22</text>
<text x="219.5" y="191">SCALE: 2:5</text>
<text x="15.8" y="200.8">PART NAME: TOY CEMENT MIXER</text>
<text x="91" y="200.8">PART #: 3408006</text>
<text x="142.5" y="200.8">MATERIAL:</text>
<text x="166.3" y="200.8">PE HIGH DENSITY</text>
</g>
</svg>
